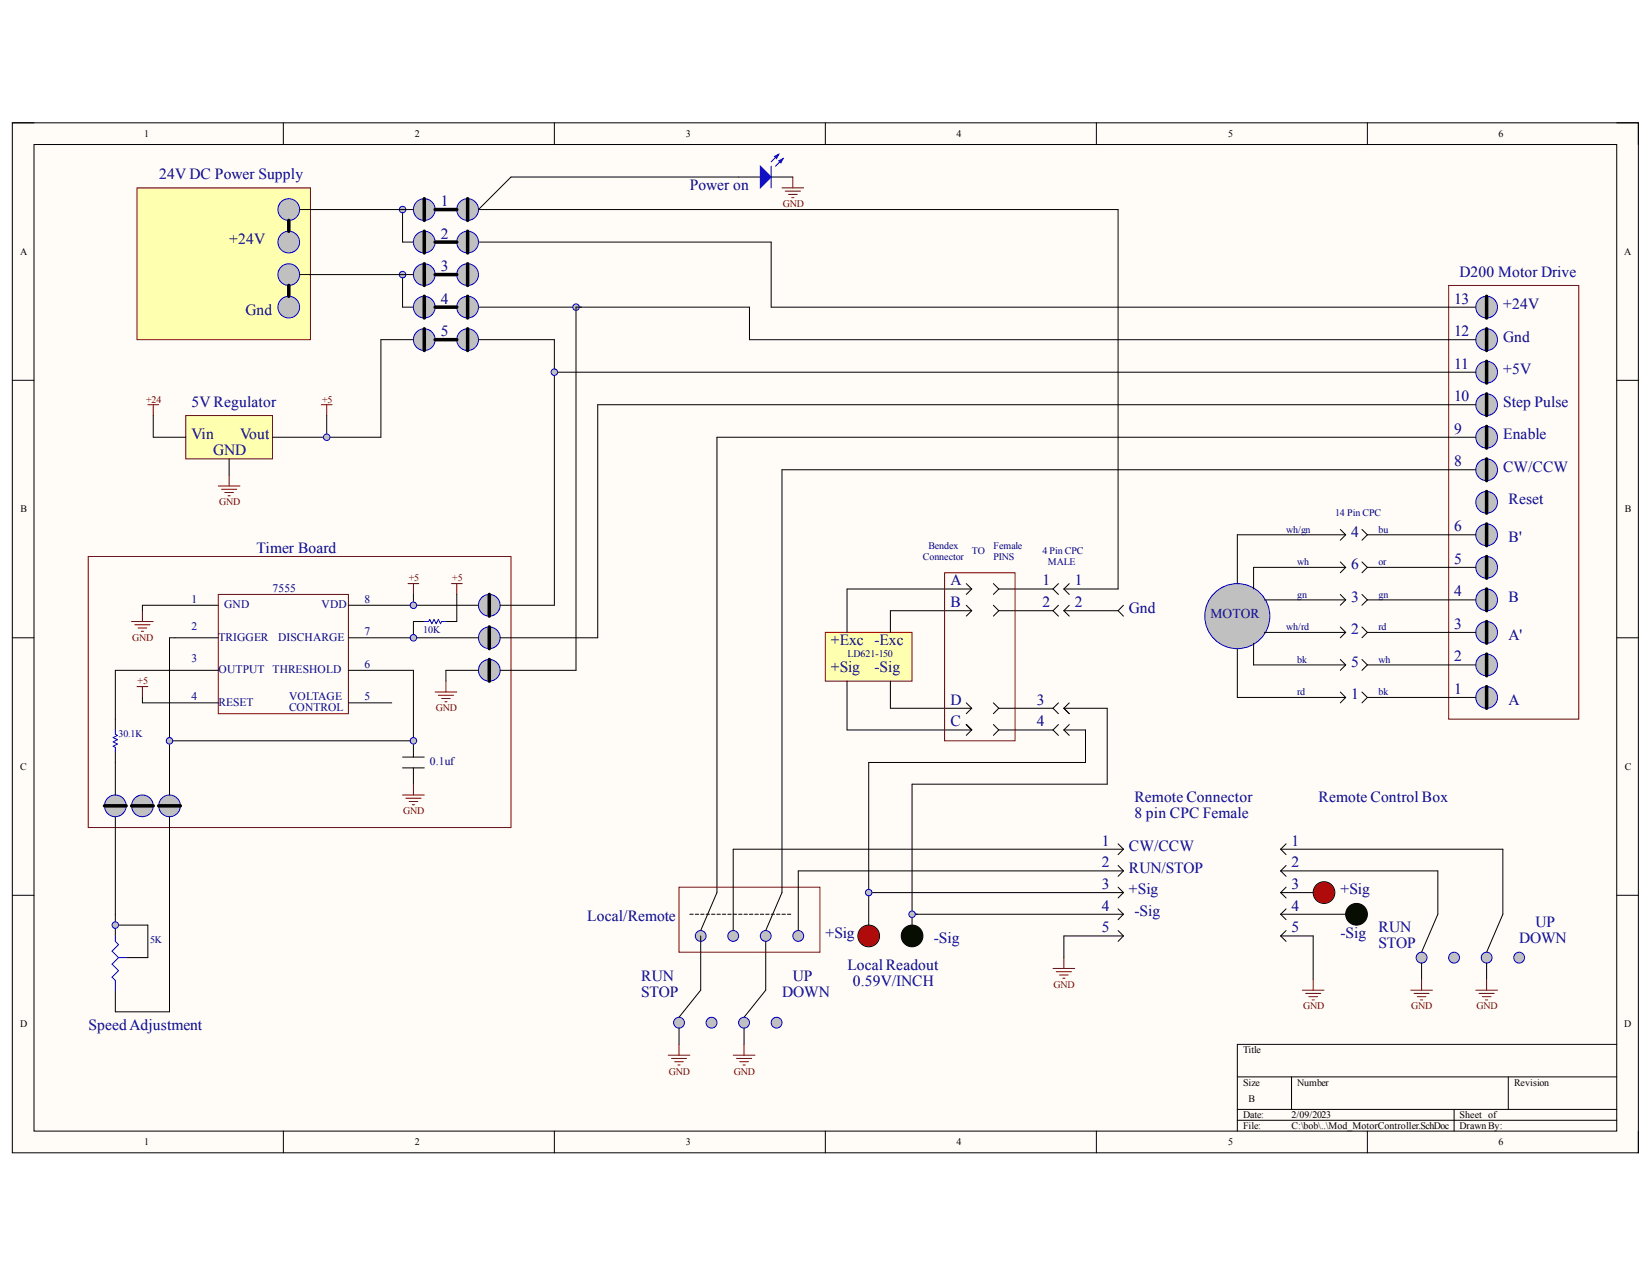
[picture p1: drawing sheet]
<svg xmlns="http://www.w3.org/2000/svg" width="279mm" height="216mm" viewBox="0 0 279 216" stroke-linecap="round" stroke-linejoin="round" font-family="sans-serif">
<path d="M2.1 20.8h275v174.1h-275z" fill-rule="evenodd" fill="#fffcf8"/>
<path d="M2.1 20.8h275v174.1h-275z" fill="none" stroke="#000" stroke-width=".17"/>
<path d="M5.8 24.4h267.6v166.8h-267.6z" fill-rule="evenodd" fill="#fffcf8"/>
<g fill="none" stroke="#000" stroke-width=".17">
<path d="M2.1 20.8h3.7M5.8 24.4h267.6v166.8h-267.6zM47.9 20.8v3.6M93.8 20.8v3.6M139.6 20.8v3.6M185.4 20.8v3.6M231.3 20.8v3.6M273.4 20.8h3.7v3.6M2.1 64.3h3.7M273.4 64.3h3.7M2.1 107.8h3.7M273.4 107.8h3.7"/>
<path d="M2.1 151.4h3.7M273.4 151.4h3.7M273.4 176.6h-64.1v14.6M47.9 191.2v3.7M93.8 191.2v3.7M139.6 191.2v3.7M185.4 191.2v3.7M209.3 182.1h64.1M209.3 187.6h64.1M209.3 189.4h64.1M218.4 182.1v5.5M231.3 191.2v3.7"/>
<path d="M245.9 187.6v3.6M255.1 182.1v5.5M277.1 191.2v3.7"/>
</g>
<path d="M23.2 31.8h29.3v25.6h-29.3z" fill-rule="evenodd" fill="#ffffb0"/>
<path d="M23.2 31.8h29.3v25.6h-29.3z" fill="none" stroke="#800000" stroke-width=".17"/>
<circle cx="48.8" cy="35.4" r="1.83" fill="#c0c0c0"/>
<circle cx="48.8" cy="35.4" r="1.83" fill="none" stroke="#00f" stroke-width=".17"/>
<circle cx="48.8" cy="40.9" r="1.83" fill="#c0c0c0"/>
<circle cx="48.8" cy="40.9" r="1.83" fill="none" stroke="#00f" stroke-width=".17"/>
<circle cx="48.8" cy="46.4" r="1.83" fill="#c0c0c0"/>
<circle cx="48.8" cy="46.4" r="1.83" fill="none" stroke="#00f" stroke-width=".17"/>
<circle cx="48.8" cy="51.9" r="1.83" fill="#c0c0c0"/>
<circle cx="48.8" cy="51.9" r="1.83" fill="none" stroke="#00f" stroke-width=".17"/>
<path d="M48.8 37.3v1.8" fill="none" stroke="#000" stroke-width=".59"/>
<path d="M31.4 70.3h14.7v7.3h-14.7z" fill-rule="evenodd" fill="#ffffb0"/>
<path d="M31.4 70.3h14.7v7.3h-14.7z" fill="none" stroke="#800000" stroke-width=".17"/>
<circle cx="71.8" cy="35.4" r="1.83" fill="#c0c0c0"/>
<circle cx="71.8" cy="35.4" r="1.83" fill="none" stroke="#00f" stroke-width=".17"/>
<circle cx="79.1" cy="35.4" r="1.83" fill="#c0c0c0"/>
<circle cx="79.1" cy="35.4" r="1.83" fill="none" stroke="#00f" stroke-width=".17"/>
<path d="M71.8 33.6v3.7M73.6 35.4h3.7M79.1 33.6v3.7" fill="none" stroke="#000" stroke-width=".59"/>
<circle cx="71.8" cy="40.9" r="1.83" fill="#c0c0c0"/>
<circle cx="71.8" cy="40.9" r="1.83" fill="none" stroke="#00f" stroke-width=".17"/>
<circle cx="79.1" cy="40.9" r="1.83" fill="#c0c0c0"/>
<circle cx="79.1" cy="40.9" r="1.83" fill="none" stroke="#00f" stroke-width=".17"/>
<path d="M71.8 39.1v3.7M79.1 39.1v3.7M73.6 40.9h3.7" fill="none" stroke="#000" stroke-width=".59"/>
<circle cx="71.8" cy="46.4" r="1.83" fill="#c0c0c0"/>
<circle cx="71.8" cy="46.4" r="1.83" fill="none" stroke="#00f" stroke-width=".17"/>
<circle cx="79.1" cy="46.4" r="1.83" fill="#c0c0c0"/>
<circle cx="79.1" cy="46.4" r="1.83" fill="none" stroke="#00f" stroke-width=".17"/>
<path d="M71.8 44.6v3.7M73.6 46.4h3.7M79.1 44.6v3.7" fill="none" stroke="#000" stroke-width=".59"/>
<circle cx="71.8" cy="51.9" r="1.83" fill="#c0c0c0"/>
<circle cx="71.8" cy="51.9" r="1.83" fill="none" stroke="#00f" stroke-width=".17"/>
<circle cx="79.1" cy="51.9" r="1.83" fill="#c0c0c0"/>
<circle cx="79.1" cy="51.9" r="1.83" fill="none" stroke="#00f" stroke-width=".17"/>
<path d="M71.8 50.1v3.7M73.6 51.9h3.7M79.1 50.1v3.7" fill="none" stroke="#000" stroke-width=".59"/>
<circle cx="71.8" cy="57.4" r="1.83" fill="#c0c0c0"/>
<circle cx="71.8" cy="57.4" r="1.83" fill="none" stroke="#00f" stroke-width=".17"/>
<circle cx="79.1" cy="57.4" r="1.83" fill="#c0c0c0"/>
<circle cx="79.1" cy="57.4" r="1.83" fill="none" stroke="#00f" stroke-width=".17"/>
<path d="M71.8 55.6v3.7M73.6 57.4h3.7M79.1 55.6v3.7" fill="none" stroke="#000" stroke-width=".59"/>
<path d="M68.1 35.4v5.5h1.8M68.1 46.4v5.5h1.8" fill="none" stroke="#000" stroke-width=".17"/>
<circle cx="251.4" cy="51.9" r="1.83" fill="#c0c0c0"/>
<circle cx="251.4" cy="51.9" r="1.83" fill="none" stroke="#00f" stroke-width=".17"/>
<circle cx="251.4" cy="57.4" r="1.83" fill="#c0c0c0"/>
<circle cx="251.4" cy="57.4" r="1.83" fill="none" stroke="#00f" stroke-width=".17"/>
<circle cx="251.4" cy="62.9" r="1.83" fill="#c0c0c0"/>
<circle cx="251.4" cy="62.9" r="1.83" fill="none" stroke="#00f" stroke-width=".17"/>
<circle cx="251.4" cy="68.4" r="1.83" fill="#c0c0c0"/>
<circle cx="251.4" cy="68.4" r="1.83" fill="none" stroke="#00f" stroke-width=".17"/>
<circle cx="251.4" cy="73.9" r="1.83" fill="#c0c0c0"/>
<circle cx="251.4" cy="73.9" r="1.83" fill="none" stroke="#00f" stroke-width=".17"/>
<circle cx="251.4" cy="79.4" r="1.83" fill="#c0c0c0"/>
<circle cx="251.4" cy="79.4" r="1.83" fill="none" stroke="#00f" stroke-width=".17"/>
<circle cx="251.4" cy="84.9" r="1.83" fill="#c0c0c0"/>
<circle cx="251.4" cy="84.9" r="1.83" fill="none" stroke="#00f" stroke-width=".17"/>
<circle cx="251.4" cy="90.4" r="1.83" fill="#c0c0c0"/>
<circle cx="251.4" cy="90.4" r="1.83" fill="none" stroke="#00f" stroke-width=".17"/>
<circle cx="251.4" cy="95.9" r="1.83" fill="#c0c0c0"/>
<circle cx="251.4" cy="95.9" r="1.83" fill="none" stroke="#00f" stroke-width=".17"/>
<circle cx="251.4" cy="101.4" r="1.83" fill="#c0c0c0"/>
<circle cx="251.4" cy="101.4" r="1.83" fill="none" stroke="#00f" stroke-width=".17"/>
<circle cx="251.4" cy="106.9" r="1.83" fill="#c0c0c0"/>
<circle cx="251.4" cy="106.9" r="1.83" fill="none" stroke="#00f" stroke-width=".17"/>
<circle cx="251.4" cy="112.4" r="1.83" fill="#c0c0c0"/>
<circle cx="251.4" cy="112.4" r="1.83" fill="none" stroke="#00f" stroke-width=".17"/>
<circle cx="251.4" cy="117.9" r="1.83" fill="#c0c0c0"/>
<circle cx="251.4" cy="117.9" r="1.83" fill="none" stroke="#00f" stroke-width=".17"/>
<path d="M245 48.3h22v73.3h-22zM14.9 94.1h71.5v45.8h-71.5z" fill="none" stroke="#800000" stroke-width=".17"/>
<g fill="none" stroke="#000" stroke-width=".59">
<path d="M251.4 50.1v3.7M251.4 55.6v3.7M251.4 61.1v3.7M251.4 66.6v3.7M251.4 72.1v3.7M251.4 77.6v3.7M251.4 83.1v3.7M251.4 88.6v3.7M251.4 94.1v3.7M251.4 99.6v3.7M251.4 105.1v3.6M251.4 110.6v3.6"/>
<path d="M251.4 116.1v3.6"/>
</g>
<path d="M80.9 51.9h45.9v5.5h122.8M130.4 51.9h119.2" fill="none" stroke="#000" stroke-width=".17"/>
<circle cx="82.8" cy="102.3" r="1.83" fill="#c0c0c0"/>
<circle cx="82.8" cy="102.3" r="1.83" fill="none" stroke="#00f" stroke-width=".17"/>
<path d="M82.8 100.5v3.7" fill="none" stroke="#000" stroke-width=".59"/>
<circle cx="82.8" cy="107.8" r="1.83" fill="#c0c0c0"/>
<circle cx="82.8" cy="107.8" r="1.83" fill="none" stroke="#00f" stroke-width=".17"/>
<path d="M82.8 106v3.7" fill="none" stroke="#000" stroke-width=".59"/>
<circle cx="82.8" cy="113.3" r="1.83" fill="#c0c0c0"/>
<circle cx="82.8" cy="113.3" r="1.83" fill="none" stroke="#00f" stroke-width=".17"/>
<path d="M82.8 111.5v3.7" fill="none" stroke="#000" stroke-width=".59"/>
<circle cx="19.5" cy="136.2" r="1.83" fill="#c0c0c0"/>
<circle cx="19.5" cy="136.2" r="1.83" fill="none" stroke="#00f" stroke-width=".17"/>
<path d="M17.7 136.2h3.6" fill="none" stroke="#000" stroke-width=".59"/>
<circle cx="24.1" cy="136.2" r="1.83" fill="#c0c0c0"/>
<circle cx="24.1" cy="136.2" r="1.83" fill="none" stroke="#00f" stroke-width=".17"/>
<path d="M22.3 136.2h3.6" fill="none" stroke="#000" stroke-width=".59"/>
<circle cx="28.7" cy="136.2" r="1.83" fill="#c0c0c0"/>
<circle cx="28.7" cy="136.2" r="1.83" fill="none" stroke="#00f" stroke-width=".17"/>
<path d="M26.8 136.2h3.7" fill="none" stroke="#000" stroke-width=".59"/>
<path d="M93.8 63.5v38.8h-9.2" fill="none" stroke="#000" stroke-width=".17"/>
<circle cx="93.8" cy="62.9" r=".55" fill="#c0c0c0"/>
<circle cx="93.8" cy="62.9" r=".55" fill="none" stroke="#00f" stroke-width=".17"/>
<circle cx="97.4" cy="51.9" r=".55" fill="#c0c0c0"/>
<circle cx="97.4" cy="51.9" r=".55" fill="none" stroke="#00f" stroke-width=".17"/>
<circle cx="68.1" cy="35.4" r=".55" fill="#c0c0c0"/>
<circle cx="68.1" cy="35.4" r=".55" fill="none" stroke="#00f" stroke-width=".17"/>
<circle cx="68.1" cy="46.4" r=".55" fill="#c0c0c0"/>
<circle cx="68.1" cy="46.4" r=".55" fill="none" stroke="#00f" stroke-width=".17"/>
<path d="M98.3 51.9h-.9v61.4h-12.8M249.6 68.4h-148.5v39.4h-16.5" fill="none" stroke="#000" stroke-width=".17"/>
<path d="M139.6 106.9h14.7v8.3h-14.7z" fill-rule="evenodd" fill="#ffffb0"/>
<path d="M139.6 106.9h14.7v8.3h-14.7z" fill="none" stroke="#800000" stroke-width=".17"/>
<g fill="none" stroke="#000" stroke-width=".17">
<path d="M249.6 73.9h-128.3v77M168 98.7l.9 .9M168.9 99.6l-.9 .9M168.9 99.6h9.2M178.1 99.6l.9 .9M179 98.7l-.9 .9M179.9 99.6h9.2M179.9 99.6l.9 .9M180.8 98.7l-.9 .9M163.4 118.8l.9 .9-.9 1M168 118.8l.9 .9M168 102.3l.9 1"/>
<path d="M168.9 119.7l-.9 1M168.9 103.3l-.9 .9M168.9 103.3h9.2M168.9 119.7h9.2M178.1 103.3l.9 .9M178.1 119.7l.9 1M179 102.3l-.9 1M179 118.8l-.9 .9M179.9 103.3h9.2M179.9 103.3l.9 .9M180.8 102.3l-.9 1M180.8 118.8l-.9 .9 .9 1"/>
<path d="M189.1 103.3l.9 .9M190 102.3l-.9 1M168 122.5l.9 .9M168.9 123.4l-.9 .9M168.9 123.4h9.2M178.1 123.4l.9 .9M179 122.5l-.9 .9M180.8 122.5l-.9 .9 .9 .9"/>
</g>
<circle cx="146.9" cy="158.2" r="1.83" fill="#f00"/>
<circle cx="146.9" cy="158.2" r="1.83" fill="none" stroke="#000" stroke-width=".17"/>
<circle cx="154.3" cy="158.2" r="1.83" fill="#080d02"/>
<g fill="none" stroke="#000" stroke-width=".17">
<path d="M19.5 113.3h17.4M24.1 102.3h12.8M24.1 118.8h12.8M29.6 107.8h7.3M58.9 102.3h22M58.9 107.8h22M58.9 113.3h11M58.9 118.8h7.4M69.9 100.5v1.8M189.1 142.7l.9 .9-.9 .9M189.1 146.3l.9 .9-.9 1M189.1 150l.9 .9-.9 .9"/>
<path d="M189.1 153.7l.9 .9-.9 .9M189.1 157.3l.9 .9-.9 1"/>
<circle cx="154.3" cy="158.2" r="1.83"/>
</g>
<path d="M69 98.7h1.8M69.9 98.7v1.8M36.9 100.5h22v20.2h-22zM178.1 163.7h3.7M178.6 164.3h2.6M179.2 164.8h1.5M179.7 165.4h.4M179.9 161.9v1.8" fill="none" stroke="#800000" stroke-width=".17"/>
<circle cx="69.9" cy="102.3" r=".55" fill="#c0c0c0"/>
<circle cx="69.9" cy="102.3" r=".55" fill="none" stroke="#00f" stroke-width=".17"/>
<path d="M29.6 107.8h-.9v17.4h41.2M69.9 113.3v14.7M68.1 128h3.7M68.1 129.8h3.7M69.9 129.8v2.8" fill="none" stroke="#000" stroke-width=".17"/>
<path d="M68.1 134.4h3.7M68.6 135h2.6M69.2 135.5h1.5M69.7 136.1h.4M69.9 132.6v1.8" fill="none" stroke="#800000" stroke-width=".17"/>
<circle cx="69.9" cy="125.2" r=".55" fill="#c0c0c0"/>
<g fill="none" stroke="#00f" stroke-width=".17">
<path d="M19.5 123.4v.7l.4 .2-.8 .4 .8 .4-.8 .3 .8 .4-.8 .4"/>
<circle cx="69.9" cy="125.2" r=".55"/>
</g>
<path d="M23.2 116.1h1.8M24.1 116.1v1.8" fill="none" stroke="#800000" stroke-width=".17"/>
<path d="M19.5 113.3v10.1M19.5 128.9v5.5M28.7 125.2v9.2" fill="none" stroke="#000" stroke-width=".17"/>
<circle cx="28.7" cy="125.2" r=".55" fill="#c0c0c0"/>
<g fill="none" stroke="#00f" stroke-width=".17">
<path d="M71.8 105.1h.7l.2-.4 .3 .8 .4-.8 .4 .8 .3-.8 .4 .8M19.5 158.2v1l.6 .5-1.1 1.1 1.1 1.1M20.1 161.9h1.2M20.1 161.9l-1.1 1.1 1.1 1.1-1.1 1.1 .5 .6v1.6"/>
<circle cx="28.7" cy="125.2" r=".55"/>
</g>
<path d="M24.1 117.9v.9M71.8 105.1h-1.9v2.7M77.3 100.5v4.6M19.5 138.1v20.1M28.7 138.1v33h-9.2v-3.7M19.5 156.4h5.5v5.5h-3.7" fill="none" stroke="#000" stroke-width=".17"/>
<path d="M76.3 98.7h1.9M77.3 98.7v1.8" fill="none" stroke="#800000" stroke-width=".17"/>
<circle cx="19.5" cy="156.4" r=".55" fill="#c0c0c0"/>
<circle cx="19.5" cy="156.4" r=".55" fill="none" stroke="#00f" stroke-width=".17"/>
<circle cx="69.9" cy="107.8" r=".55" fill="#c0c0c0"/>
<circle cx="69.9" cy="107.8" r=".55" fill="none" stroke="#00f" stroke-width=".17"/>
<path d="M22.3 105.1h3.6M22.8 105.6h2.6M23.4 106.2h1.4M23.9 106.7h.4M24.1 103.3v1.8" fill="none" stroke="#800000" stroke-width=".17"/>
<path d="M24.1 102.3v1" fill="none" stroke="#000" stroke-width=".17"/>
<circle cx="118.5" cy="158.2" r=".92" fill="#c0c0c0"/>
<circle cx="118.5" cy="158.2" r=".92" fill="none" stroke="#00f" stroke-width=".17"/>
<circle cx="124" cy="158.2" r=".92" fill="#c0c0c0"/>
<circle cx="124" cy="158.2" r=".92" fill="none" stroke="#00f" stroke-width=".17"/>
<circle cx="129.5" cy="158.2" r=".92" fill="#c0c0c0"/>
<circle cx="129.5" cy="158.2" r=".92" fill="none" stroke="#00f" stroke-width=".17"/>
<circle cx="135" cy="158.2" r=".92" fill="#c0c0c0"/>
<circle cx="135" cy="158.2" r=".92" fill="none" stroke="#00f" stroke-width=".17"/>
<g fill="none" stroke="#000" stroke-width=".17">
<path d="M116.7 154.6h.5M117.6 154.6h.6M118.5 154.6h.6M119.4 154.6h.6M120.3 154.6h.6M121.3 154.6h.5M122.2 154.6h.5M123.1 154.6h.6M124 154.6h.6M124.9 154.6h.6M125.8 154.6h.6M126.8 154.6h.5"/>
<path d="M127.7 154.6h.5M128.6 154.6h.6M129.5 154.6h.6M130.4 154.6h.6M131.3 154.6h.6M132.3 154.6h.5M133.2 154.6h.5"/>
</g>
<circle cx="114.8" cy="172.9" r=".92" fill="#c0c0c0"/>
<circle cx="114.8" cy="172.9" r=".92" fill="none" stroke="#00f" stroke-width=".17"/>
<circle cx="120.3" cy="172.9" r=".92" fill="#c0c0c0"/>
<circle cx="120.3" cy="172.9" r=".92" fill="none" stroke="#00f" stroke-width=".17"/>
<circle cx="125.8" cy="172.9" r=".92" fill="#c0c0c0"/>
<circle cx="125.8" cy="172.9" r=".92" fill="none" stroke="#00f" stroke-width=".17"/>
<circle cx="131.3" cy="172.9" r=".91" fill="#c0c0c0"/>
<circle cx="131.3" cy="172.9" r=".91" fill="none" stroke="#00f" stroke-width=".17"/>
<path d="M249.6 79.4h-117.3v71.5l-2.8 6.4M118.5 158.2v9.2l-3.7 4.6M121.3 150.9l-2.8 6.4M129.5 159.2v8.2l-3.7 4.6M190 143.6h-66v13.7M190 147.2h-55v10.1M114.8 173.8v2.8M125.8 173.8v2.8" fill="none" stroke="#000" stroke-width=".17"/>
<path d="M114.8 150h23.9v11h-23.9zM113 178.4h3.7M113.6 178.9h2.5M114.1 179.5h1.5M114.8 176.6v1.8M124 178.4h3.7M124.6 178.9h2.5M125.1 179.5h1.5M125.8 176.6v1.8M114.7 180h.3M125.7 180h.3" fill="none" stroke="#800000" stroke-width=".17"/>
<circle cx="209.3" cy="104.2" r="5.5" fill="#c0c0c0"/>
<circle cx="209.3" cy="104.2" r="5.5" fill="none" stroke="#00f" stroke-width=".17"/>
<path d="M227.6 90.4h-18.3v8.3M209.3 109.7v8.2h18.3M213.8 106.9h13.8M213.8 101.4h13.8M146.9 128.9v27.5M154.3 132.6v23.8M146.9 150.9h43.1M154.3 154.6h35.7M190 158.2h-10.1v3.7" fill="none" stroke="#000" stroke-width=".17"/>
<circle cx="154.3" cy="154.6" r=".55" fill="#c0c0c0"/>
<circle cx="154.3" cy="154.6" r=".55" fill="none" stroke="#00f" stroke-width=".17"/>
<circle cx="146.9" cy="150.9" r=".55" fill="#c0c0c0"/>
<circle cx="146.9" cy="150.9" r=".55" fill="none" stroke="#00f" stroke-width=".17"/>
<path d="M163.4 98.7l.9 .9M164.3 99.6l-.9 .9M164.3 99.6h-21v7.3M143.3 115.2v8.2h21M150.6 115.2v4.5h13.7M163.4 102.3l.9 1M164.3 103.3l-.9 .9M164.3 103.3h-13.7v3.6M163.4 122.5l.9 .9M164.3 123.4l-.9 .9M179.9 123.4h3.7v5.5h-36.7M180.8 120.7l-.9-1h7.4v12.9h-33" fill="none" stroke="#000" stroke-width=".17"/>
<path d="M159.8 96.8h11.9v28.4h-11.9z" fill="none" stroke="#800000" stroke-width=".17"/>
<circle cx="240.4" cy="161.9" r=".92" fill="#c0c0c0"/>
<circle cx="240.4" cy="161.9" r=".92" fill="none" stroke="#00f" stroke-width=".17"/>
<circle cx="245.9" cy="161.9" r=".92" fill="#c0c0c0"/>
<circle cx="245.9" cy="161.9" r=".92" fill="none" stroke="#00f" stroke-width=".17"/>
<circle cx="251.4" cy="161.9" r=".92" fill="#c0c0c0"/>
<circle cx="251.4" cy="161.9" r=".92" fill="none" stroke="#00f" stroke-width=".17"/>
<circle cx="256.9" cy="161.9" r=".92" fill="#c0c0c0"/>
<circle cx="256.9" cy="161.9" r=".92" fill="none" stroke="#00f" stroke-width=".17"/>
<path d="M216.6 147.2l.9 1M216.6 143.6l.9 .9M216.6 147.2h26.6v7.4l-2.8 6.4M216.6 143.6h37.6v11l-2.8 6.4M217.5 157.3l-.9 .9 .9 1M217.5 153.7l-.9 .9 .9 .9M217.5 150l-.9 .9 .9 .9M217.5 146.3l-.9 .9M217.5 142.7l-.9 .9M240.4 162.8v2.8M251.4 162.8v2.8" fill="none" stroke="#000" stroke-width=".17"/>
<path d="M238.6 167.4h3.7M239.2 168h2.5M239.7 168.5h1.5M240.3 169.1h.3M240.4 165.6v1.8M249.6 167.4h3.7M250.1 168h2.6M250.7 168.5h1.5M251.2 169.1h.4M251.4 165.6v1.8" fill="none" stroke="#800000" stroke-width=".17"/>
<circle cx="223.9" cy="150.9" r="1.83" fill="#f00"/>
<circle cx="223.9" cy="150.9" r="1.83" fill="none" stroke="#000" stroke-width=".17"/>
<circle cx="229.4" cy="154.6" r="1.84" fill="#080d02"/>
<g fill="none" stroke="#000" stroke-width=".17">
<path d="M50.7 35.4h19.2M50.7 46.4h19.2M69.9 57.4h-5.5v16.5h-18.3M80.9 40.9h49.5v11M25.9 70.3v3.6h5.5M38.8 77.6v2.7M55.3 70.3v3.6M226.7 89.5l.9 .9-.9 .9M226.7 95l.9 .9M227.6 95.9h-15.6v3.7M227.6 95.9l-.9 .9M230.3 95l1 .9"/>
<path d="M230.3 89.5l1 .9M231.3 95.9h18.3M231.3 95.9l-1 .9M231.3 90.4h18.3M231.3 90.4l-1 .9M212 108.7v3.7h15.6M226.7 117l.9 .9-.9 .9M226.7 106l.9 .9-.9 .9M226.7 100.5l.9 .9-.9 .9M226.7 111.5l.9 .9M227.6 112.4l-.9 .9M230.3 117l1 .9"/>
<path d="M230.3 111.5l1 .9M230.3 106l1 .9M230.3 100.5l1 .9M231.3 117.9h18.3M231.3 117.9l-1 .9M231.3 112.4h18.3M231.3 112.4l-1 .9M231.3 106.9h18.3M231.3 106.9l-1 .9M231.3 101.4h18.3M231.3 101.4l-1 .9M216.6 150.9h5.5"/>
<path d="M216.6 154.6h11M216.6 158.2h5.5v7.4"/>
<circle cx="229.4" cy="154.6" r="1.84"/>
</g>
<g fill="none" stroke="#800000" stroke-width=".17">
<path d="M25 68.4h1.8M25.9 68.4v1.9M54.3 68.4h1.9M55.3 68.4v1.9M36.9 82.2h3.7M37.5 82.7h2.5M38 83.3h1.5M38.6 83.8h.3M38.8 80.3v1.9M220.3 167.4h3.6M220.8 168h2.6M221.4 168.5h1.4"/>
<path d="M221.9 169.1h.4M222.1 165.6v1.8"/>
</g>
<path d="M48.8 48.3v1.8" fill="none" stroke="#000" stroke-width=".59"/>
<circle cx="55.3" cy="73.9" r=".55" fill="#c0c0c0"/>
<circle cx="55.3" cy="73.9" r=".55" fill="none" stroke="#00f" stroke-width=".17"/>
<path d="M124.9 29.9h3.7M130.4 29.9h3.7M80.9 57.4h12.9v5M94.3 62.9h155.3" fill="none" stroke="#000" stroke-width=".17"/>
<path d="M128.6 28.1l1.8 1.8-1.8 1.9z" fill="#00f"/>
<path d="M128.6 28.1l1.8 1.8-1.8 1.9zM131.7 26.1l-1.3 1.3M132.4 26.8l-1.2 1.3" fill="none" stroke="#00f" stroke-width=".17"/>
<path d="M131.7 27.2l.7-.4-.3 .7z" fill="#00f"/>
<path d="M131.7 27.2l.7-.4-.3 .7z" fill="none" stroke="#00f" stroke-width=".17"/>
<path d="M131 26.4l.7-.3-.4 .7z" fill="#00f"/>
<path d="M130.4 28.1v3.7M131 26.4l.7-.3-.4 .7z" fill="none" stroke="#00f" stroke-width=".17"/>
<path d="M124.9 29.9h-38.5l-5.5 5.5h108.2v64.2M80.9 113.3h-5.5v1.9" fill="none" stroke="#000" stroke-width=".17"/>
<path d="M132.3 31.8h3.6M132.8 32.3h2.6M133.4 32.9h1.4M133.9 33.4h.4M134.1 29.9v1.9M73.6 117h3.7M74.1 117.5h2.6M74.7 118.1h1.5M75.2 118.6h.4M75.4 115.2v1.8" fill="none" stroke="#800000" stroke-width=".17"/>
<text font-size="2.8" fill="#00f" x="18.7" y="128.6">PI01</text>
<g font-size="2.6" fill="#000080">
<text x="26.9" y="30.3">24V DC Power Supply</text>
<text x="74.5" y="34.8">1</text>
<text x="116.7" y="32">Power on</text>
<text x="38.7" y="41.3">+24V</text>
<text x="74.5" y="40.3">2</text>
<text x="74.5" y="45.8">3</text>
<text x="246.9" y="46.8">D200 Motor Drive</text>
<text x="41.5" y="53.2">Gnd</text>
<text x="74.5" y="51.3">4</text>
<text x="245.9" y="51.3">13</text>
<text x="254.2" y="52.3">+24V</text>
<text x="74.5" y="56.8">5</text>
<text x="245.9" y="56.8">12</text>
<text x="254.2" y="57.8">Gnd</text>
<text x="245.9" y="62.3">11</text>
<text x="254.2" y="63.3">+5V</text>
<text x="32.4" y="68.8">5V Regulator</text>
<text x="245.9" y="67.8">10</text>
<text x="254.2" y="68.8">Step Pulse</text>
<text x="32.4" y="74.3">Vin</text>
<text x="36" y="77">GND</text>
<text x="40.6" y="74.3">Vout</text>
<text x="245.9" y="73.3">9</text>
<text x="254.2" y="74.3">Enable</text>
<text x="245.9" y="78.8">8</text>
<text x="254.2" y="79.7">CW/CCW</text>
<text x="245.9" y="89.8">6</text>
<text x="255.2" y="85.2">Reset</text>
<text x="43.4" y="93.5">Timer Board</text>
<text x="228.5" y="90.7">4</text>
<text x="245.9" y="95.3">5</text>
<text x="255.2" y="91.7">B'</text>
<text x="160.7" y="98.9">A</text>
<text x="176.3" y="98.9">1</text>
<text x="181.8" y="98.9">1</text>
<text x="228.5" y="101.7">3</text>
<text x="228.5" y="96.2">6</text>
<text x="245.9" y="100.8">4</text>
<text x="255.2" y="101.7">B</text>
<text x="160.7" y="102.7">B</text>
<text x="176.3" y="102.7">2</text>
<text x="181.8" y="102.7">2</text>
<text x="190.9" y="103.6">Gnd</text>
<text x="228.5" y="107.2">2</text>
<text x="245.9" y="106.3">3</text>
<text x="140.5" y="109.1">+Exc -Exc</text>
<text x="140.5" y="113.7">+Sig</text>
<text x="147.9" y="113.7">-Sig</text>
<text x="228.5" y="112.7">5</text>
<text x="245.9" y="111.8">2</text>
<text x="255.2" y="108.2">A'</text>
<text x="160.7" y="119.2">D</text>
<text x="175.4" y="119.2">3</text>
<text x="228.5" y="118.2">1</text>
<text x="245.9" y="117.3">1</text>
<text x="255.2" y="119.2">A</text>
<text x="160.7" y="122.8">C</text>
<text x="175.4" y="122.8">4</text>
<text x="191.9" y="135.7">Remote Connector</text>
<text x="223" y="135.7">Remote Control Box</text>
<text x="186.4" y="143">1</text>
<text x="190.9" y="143.9">CW/CCW</text>
<text x="191.9" y="138.4">8 pin CPC Female</text>
<text x="218.4" y="143">1</text>
<text x="186.4" y="146.7">2</text>
<text x="190.9" y="147.6">RUN/STOP</text>
<text x="218.4" y="146.7">2</text>
<text x="99.3" y="155.8">Local/Remote</text>
<text x="186.4" y="154">4</text>
<text x="186.4" y="150.3">3</text>
<text x="190.9" y="151.2">+Sig</text>
<text x="191.9" y="154.9">-Sig</text>
<text x="218.4" y="154">4</text>
<text x="218.4" y="150.3">3</text>
<text x="226.7" y="151.2">+Sig</text>
<text x="139.6" y="158.6">+Sig</text>
<text x="157.9" y="159.5">-Sig</text>
<text x="186.4" y="157.6">5</text>
<text x="218.4" y="157.6">5</text>
<text x="226.7" y="158.6">-Sig</text>
<text x="233.2" y="157.6">RUN</text>
<text x="233.2" y="160.4">STOP</text>
<text x="256.9" y="159.5">DOWN</text>
<text x="259.7" y="156.7">UP</text>
<text x="108.5" y="165.9">RUN</text>
<text x="134.1" y="165.9">UP</text>
<text x="143.3" y="164.1">Local Readout</text>
<text x="144.2" y="166.8">0.59V/INCH</text>
<text x="108.5" y="168.6">STOP</text>
<text x="132.3" y="168.6">DOWN</text>
<text x="15" y="174.1">SpeedAdjustment</text>
</g>
<text font-size="2.3" fill="#000080" x="204.7" y="104.5">MOTOR</text>
<g font-size="1.9" fill="#000080">
<text x="32.4" y="101.9">1</text>
<text x="46.1" y="100">7555</text>
<text x="61.7" y="101.9">8</text>
<text x="32.4" y="106.5">2</text>
<text x="37.9" y="102.8">GND</text>
<text x="54.4" y="102.8">VDD</text>
<text x="61.7" y="107.4">7</text>
<text x="32.4" y="112">3</text>
<text x="37" y="108.3">TRIGGER</text>
<text x="37" y="113.8">OUTPUT THRESHOLD</text>
<text x="47" y="108.3">DISCHARGE</text>
<text x="61.7" y="112.9">6</text>
<text x="32.4" y="118.4">4</text>
<text x="37" y="119.3">RESET</text>
<text x="48.9" y="118.4">VOLTAGE</text>
<text x="61.7" y="118.4">5</text>
<text x="48.9" y="120.2">CONTROL</text>
<text x="72.7" y="129.4">0.1uf</text>
</g>
<g font-size="1.7">
<text x="24.4" y="23.2">1</text>
<text x="70.1" y="23.2">2</text>
<text x="116" y="23.2">3</text>
<text x="161.8" y="23.2">4</text>
<text x="207.7" y="23.2">5</text>
<text x="253.5" y="23.2">6</text>
<text x="3.4" y="43">A</text>
<text x="274.7" y="43">A</text>
<text x="3.5" y="86.6">B</text>
<text x="274.8" y="86.6">B</text>
<text x="3.4" y="130.2">C</text>
<text x="274.8" y="130.2">C</text>
<text x="3.4" y="173.6">D</text>
<text x="274.7" y="173.6">D</text>
<text x="210.2" y="178">Title</text>
<text x="210.2" y="183.5">Size</text>
<text x="219.4" y="183.5">Number</text>
<text x="256.1" y="183.5">Revision</text>
<text x="210.2" y="189">Date:</text>
<text x="210.2" y="190.9">File:</text>
<text x="211.2" y="186.2">B</text>
<text x="218.4" y="189">2/09/2023</text>
<text x="218.4" y="190.9">C:\bob\..\Mod_MotorController.SchDoc</text>
<text x="246.9" y="189">Sheet of</text>
<text x="246.9" y="190.9">DrawnBy:</text>
<text x="24.4" y="193.6">1</text>
<text x="70.1" y="193.6">2</text>
<text x="116" y="193.6">3</text>
<text x="161.8" y="193.6">4</text>
<text x="207.7" y="193.6">5</text>
<text x="253.5" y="193.6">6</text>
</g>
<g font-size="1.7" fill="#800000">
<text x="132.4" y="35">GND</text>
<text x="24.7" y="68.1">+24</text>
<text x="54.5" y="68.1">+5</text>
<text x="37.1" y="85.4">GND</text>
<text x="69.1" y="98.3">+5</text>
<text x="76.5" y="98.3">+5</text>
<text x="22.3" y="108.3">GND</text>
<text x="23.3" y="115.7">+5</text>
<text x="73.7" y="120.3">GND</text>
<text x="68.2" y="137.7">GND</text>
<text x="178.2" y="167">GND</text>
<text x="220.4" y="170.7">GND</text>
<text x="238.7" y="170.7">GND</text>
<text x="249.7" y="170.7">GND</text>
<text x="113.1" y="181.7">GND</text>
<text x="124.1" y="181.7">GND</text>
</g>
<g font-size="1.7" fill="#000080">
<text x="225.8" y="87.3">14 Pin CPC</text>
<text x="156.1" y="94.6">Connector</text>
<text x="157" y="92.8">Bendex</text>
<text x="164.4" y="93.7">TO</text>
<text x="168" y="92.8">Female</text>
<text x="168" y="94.6">PINS</text>
<text x="176.3" y="93.7">4 Pin CPC</text>
<text x="177.2" y="95.6">MALE</text>
<text x="217.5" y="90.1">wh/gn</text>
<text x="219.4" y="95.6">wh</text>
<text x="233.2" y="95.6">or</text>
<text x="233.2" y="90.1">bu</text>
<text x="219.4" y="101.1">gn</text>
<text x="233.2" y="101.1">gn</text>
<text x="71.6" y="107.1">10K</text>
<text x="217.5" y="106.6">wh/rd</text>
<text x="233.2" y="106.6">rd</text>
<text x="143.3" y="111.1">LD621-150</text>
<text x="219.4" y="112.1">bk</text>
<text x="233.2" y="112.1">wh</text>
<text x="219.4" y="117.6">rd</text>
<text x="233.2" y="117.6">bk</text>
<text x="20" y="124.7">30.1K</text>
<text x="25.4" y="159.5">5K</text>
</g>
<text font-size="1.4" fill="#00f" x="74.8" y="105.4">PI02</text>
</svg>
